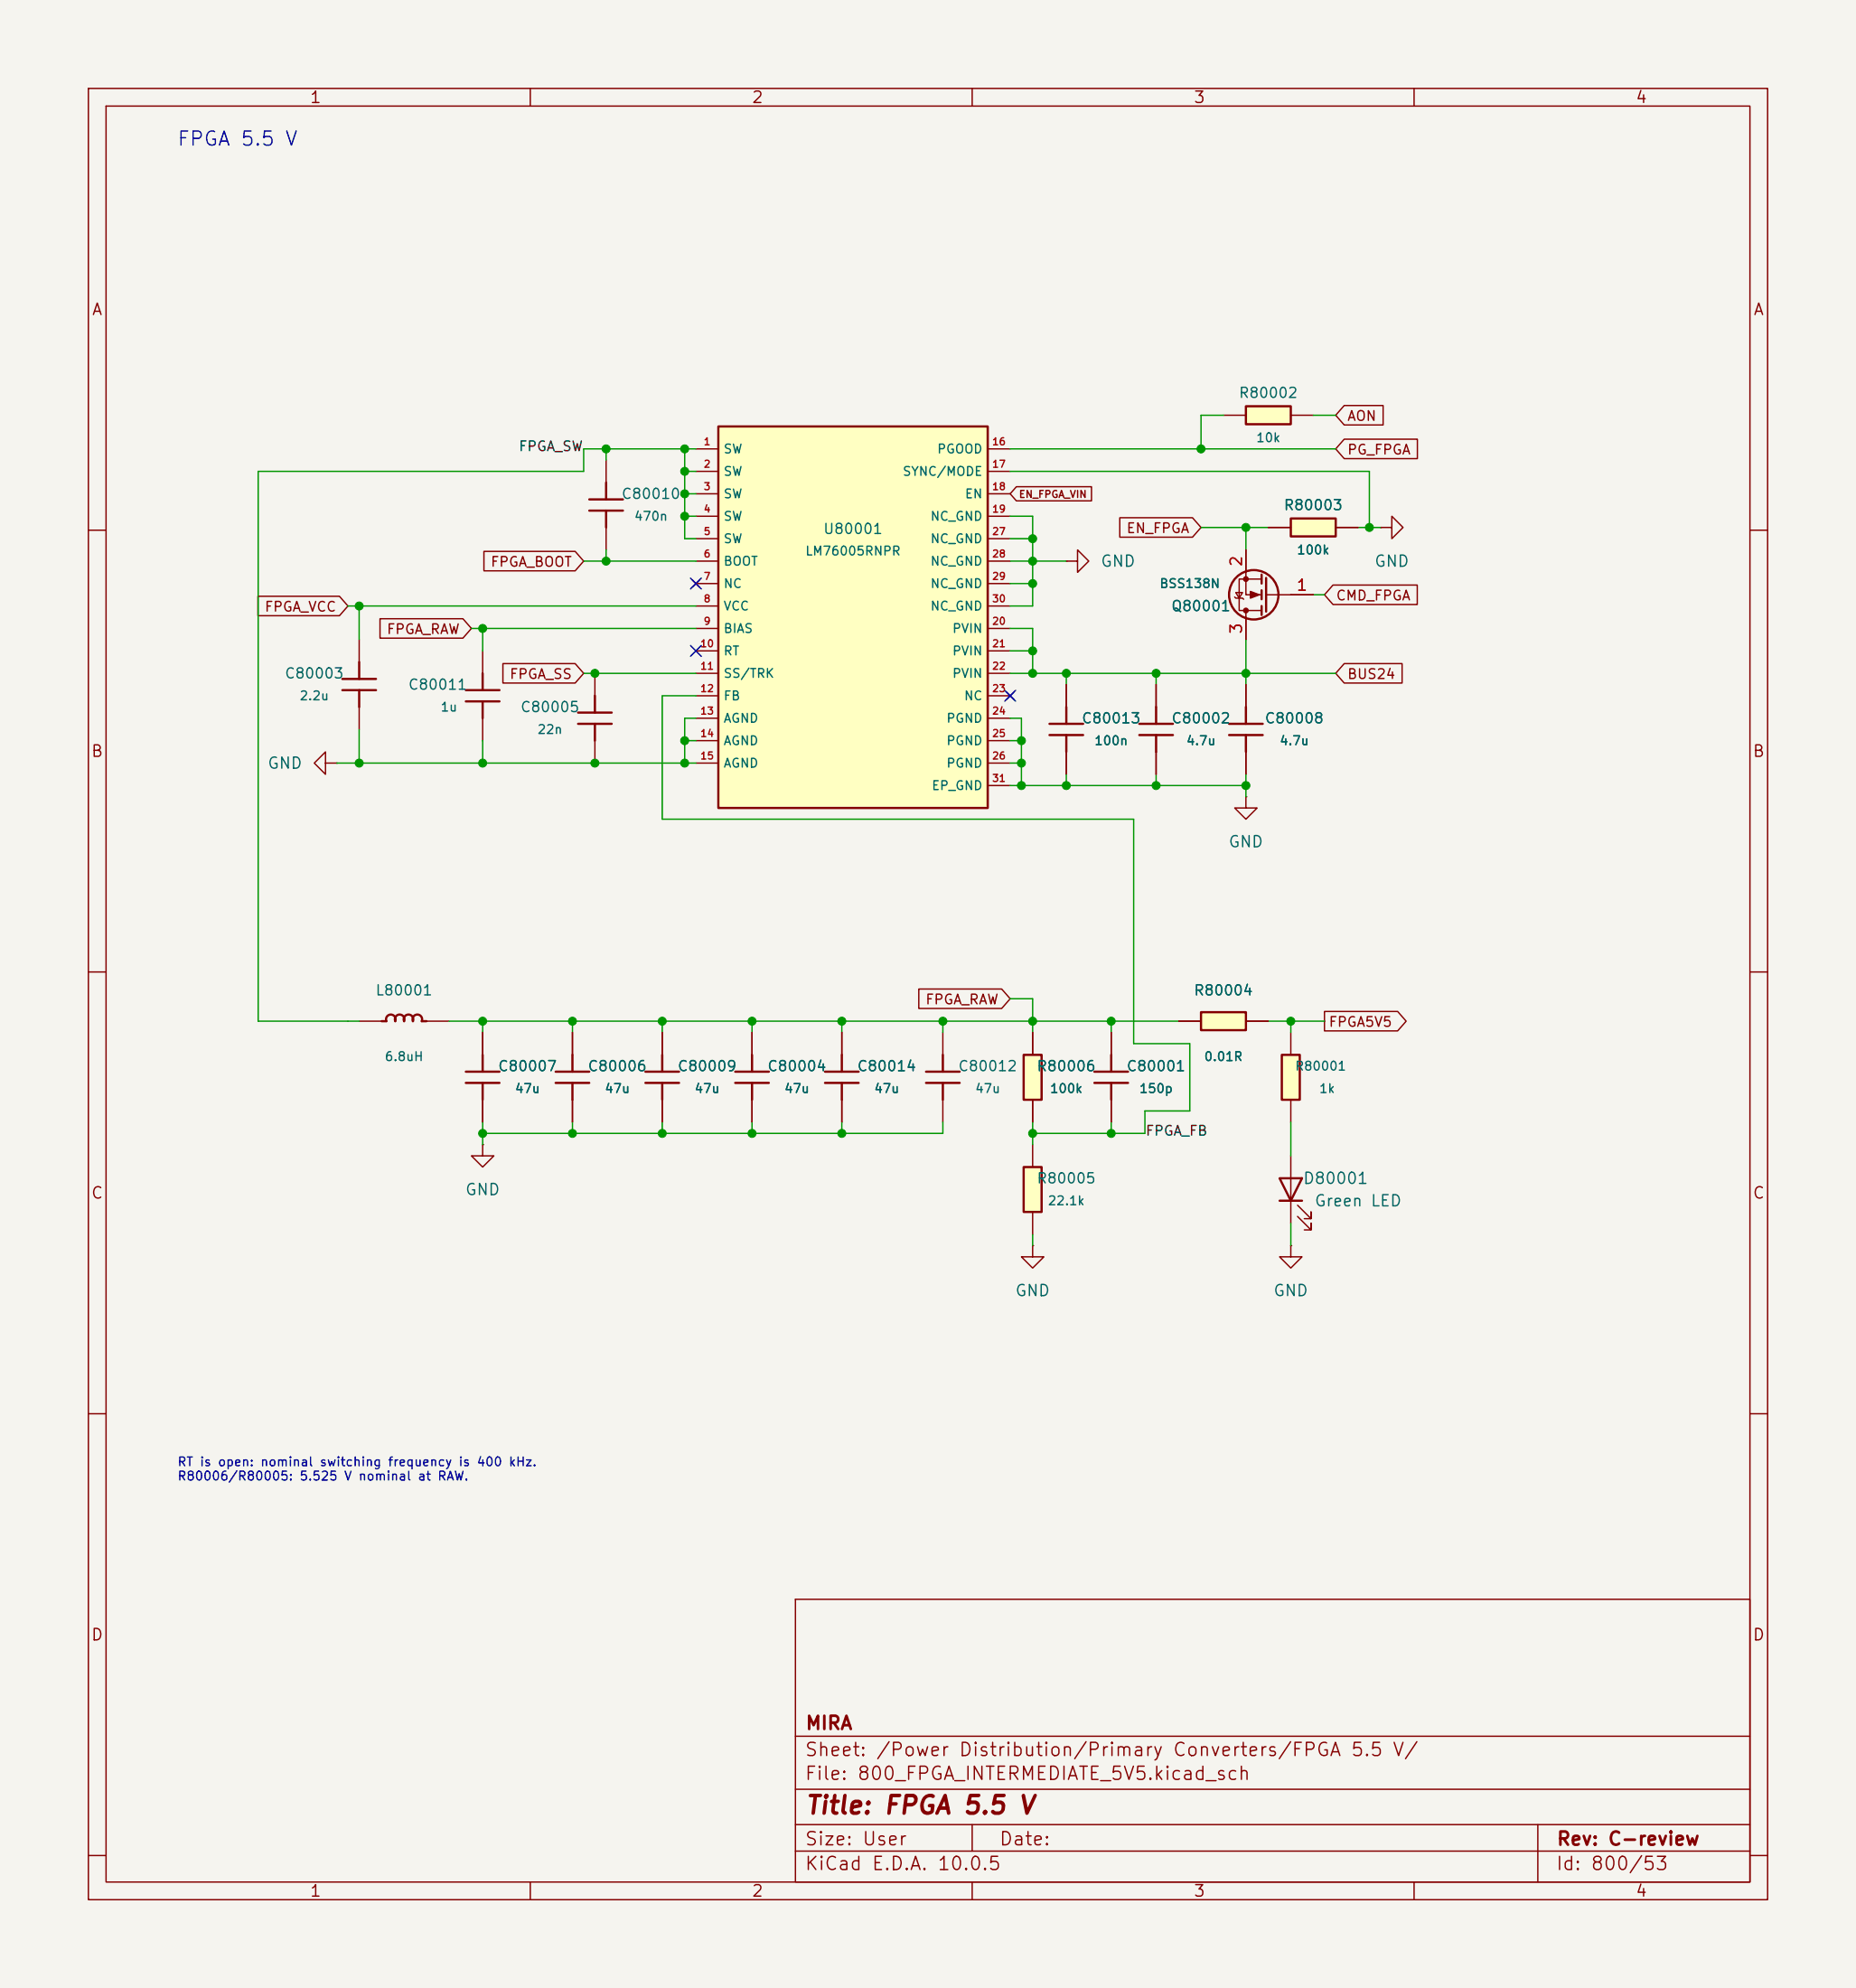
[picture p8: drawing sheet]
<svg xmlns="http://www.w3.org/2000/svg" width="210mm" height="225mm" viewBox="0 0 210 225" stroke-linecap="round" stroke-linejoin="round" font-family="sans-serif">
<path d="M0 0h210v225h-210z" fill="#f5f4ef" stroke="#f5f4ef" stroke-width=".1"/>
<g fill="none" stroke="#840000" stroke-width=".15">
<path d="M10 10h190v205h-190zM12 12h186v201h-186zM60 10v2M110 10v2M160 10v2M10 60h2M198 60h2M10 110h2M95.2 116.8v2.6M198 110h2M95.2 124.5v2.5M10 160h2"/>
<path d="M198 160h2M90 181h108v32h-108zM90 196.5h108M10 210h2M60 213v2M90 209.5h108M90 206.5h108M90 202.5h108M110 206.5v3M110 213v2M160 213v2M174 206.5v6.5"/>
<path d="M198 210h2"/>
</g>
<path d="M95.2 119.4v1.9M93.3 122.6h3.9M93.3 121.3h3.9M95.2 122.6v1.9" fill="none" stroke="#840000" stroke-width=".25"/>
<path d="M146 58.7h5.1v2h-5.1z" fill="#ffffc2"/>
<g fill="none" stroke="#840000" stroke-width=".25">
<path d="M66.7 57.8h3.8M66.7 56.5h3.8M68.6 54.6v1.9M68.6 57.8v1.9M146 58.7h5.1v2h-5.1zM142.7 65v1M142.7 66.8v1M142.7 68.6v1M143.3 65.4v3.8M118.7 83.2h3.9M118.7 81.9h3.9M120.6 80v1.9"/>
<path d="M120.6 83.2v1.9M128.9 83.2h3.8M128.9 81.9h3.8M130.8 80v1.9M130.8 83.2v1.9M43.2 115.6h.5a.54 .54 0 0 1 .5-.8 .54 .54 0 0 1 .5 .8 .54 .54 0 0 1 .5-.8 .54 .54 0 0 1 .5 .8 .54 .54 0 0 1 .5-.8 .54 .54 0 0 1 .5 .8 .54 .54 0 0 1 .5-.8 .54 .54 0 0 1 .5 .8h.6M54.6 119.4v1.9M52.7 122.6h3.8M52.7 121.3h3.8M54.6 122.6v1.9"/>
<circle cx="141.9" cy="67.3" r="2.79"/>
</g>
<g fill="none" stroke="#840000" stroke-width=".15">
<path d="M68.6 52.1v2.5M68.6 59.7v2.5M143.5 59.7h2.5M151.1 59.7h2.6M120.6 63.5h1.3v-1.3l1.3 1.3-1.3 1.3v-1.3M120.6 63.5h.1M120.6 77.5v2.5M130.8 77.5v2.5M139.7 67.6l.1 .1h.8l.1 .1M139.8 67.1h.8l-.4 .6zM141 62.2v5.1h1.7M141 69.1v3.3"/>
<path d="M142.7 65.5h-2.5v3.6h2.5M143.3 67.3h5.3M120.6 85.1v2.5M130.8 85.1v2.5M40.6 115.6h2.6M48.3 115.6h2.5M54.6 116.8v2.6M54.6 124.5v2.5"/>
</g>
<g fill="#840000" stroke="#840000" stroke-width=".15">
<path d="M141.5 66.9l1 .4-1 .4z"/>
<circle cx="141" cy="69.1" r=".25"/>
<circle cx="141" cy="65.5" r=".25"/>
</g>
<path d="M141 46h5v2h-5z" fill="#ffffc2"/>
<g fill="none" stroke="#840000" stroke-width=".25">
<path d="M141 46h5v2h-5zM64.8 119.4v1.9M74.9 119.4v1.9M85.1 119.4v1.9M106.7 119.4v1.9M62.9 122.6h3.8M62.9 121.3h3.8M64.8 122.6v1.9M73 122.6h3.8M73 121.3h3.8M74.9 122.6v1.9M83.2 122.6h3.8"/>
<path d="M83.2 121.3h3.8M85.1 122.6v1.9M104.8 122.6h3.8M104.8 121.3h3.8M106.7 122.6v1.9"/>
</g>
<g fill="none" stroke="#840000" stroke-width=".15">
<path d="M138.4 47h2.6M146 47h2.6M141 90.2v1.2h1.2l-1.2 1.3-1.3-1.3h1.3M141 90.2h.1M64.8 116.8v2.6M74.9 116.8v2.6M85.1 116.8v2.6M106.7 116.8v2.6M54.6 129.5v1.3h1.3l-1.3 1.3-1.3-1.3h1.3M54.6 129.5h.1M64.8 124.5v2.5M74.9 124.5v2.5"/>
<path d="M85.1 124.5v2.5M106.7 124.5v2.5"/>
</g>
<path d="M135.9 114.6h5.1v2h-5.1z" fill="#ffffc2"/>
<path d="M135.9 114.6h5.1v2h-5.1z" fill="none" stroke="#840000" stroke-width=".25"/>
<path d="M133.3 115.6h2.6M141 115.6h2.5" fill="none" stroke="#840000" stroke-width=".15"/>
<path d="M81.3 48.3h30.5v43.1h-30.5z" fill="#ffffc2"/>
<path d="M81.3 48.3h30.5v43.1h-30.5zM52.7 79.4h3.8M52.7 78.1h3.8M54.6 76.2v1.9M54.6 79.4v1.9M125.7 119.4v1.9M123.8 122.6h3.8M123.8 121.3h3.8M125.7 122.6v1.9" fill="none" stroke="#840000" stroke-width=".25"/>
<g fill="none" stroke="#840000" stroke-width=".15">
<path d="M78.7 50.8h2.6M78.7 53.3h2.6M78.7 55.9h2.6M78.7 58.4h2.6M111.8 50.8h2.5M111.8 53.3h2.5M111.8 55.9h2.5M111.8 58.4h2.5M54.6 73.7v2.5M78.4 65.7l.7 .7M78.7 61h2.6M78.7 63.5h2.6"/>
<path d="M78.7 66h2.6M78.7 68.6h2.6M78.7 71.1h2.6M78.7 73.7h2.6M78.7 76.2h2.6M78.7 78.7h2.6M79.1 65.7l-.7 .7M111.8 61h2.5M111.8 63.5h2.5M111.8 66h2.5M111.8 68.6h2.5M111.8 71.1h2.5"/>
<path d="M111.8 73.7h2.5M111.8 76.2h2.5M111.8 78.7h2.5M113.9 78.4l.8 .7M114.7 78.4l-.8 .7M54.6 81.3v2.5M78.7 81.3h2.6M78.7 83.8h2.6M78.7 86.4h2.6M111.8 81.3h2.5M111.8 83.8h2.5M111.8 86.4h2.5"/>
<path d="M111.8 88.9h2.5M125.7 116.8v2.6M125.7 124.5v2.5M116.8 141v1.2h1.3l-1.3 1.3-1.2-1.3h1.2M116.8 141h.1"/>
</g>
<path d="M115.8 132.1h2.1v5.1h-2.1z" fill="#ffffc2"/>
<path d="M115.8 132.1h2.1v5.1h-2.1zM144.8 133.4h2.5l-1.3 2.5zM144.8 135.9h2.5" fill="none" stroke="#840000" stroke-width=".25"/>
<path d="M116.8 129.5v2.6M116.8 137.2v2.5M146 130.8v7.6M146.8 137.7l1.5 1.5v-.8v.8h-.7M146.8 136.4l1.5 1.5v-.7v.7h-.7M146 141v1.2h-1.2l1.2 1.3 1.3-1.3h-1.3M146 141h.1" fill="none" stroke="#840000" stroke-width=".15"/>
<path d="M145 119.4h2.1v5.1h-2.1z" fill="#ffffc2"/>
<path d="M145 119.4h2.1v5.1h-2.1z" fill="none" stroke="#840000" stroke-width=".25"/>
<path d="M146 116.8v2.6M146 124.5v2.5" fill="none" stroke="#840000" stroke-width=".15"/>
<path d="M115.8 119.4h2.1v5.1h-2.1z" fill="#ffffc2"/>
<g fill="none" stroke="#840000" stroke-width=".25">
<path d="M38.7 78.1h3.8M38.7 76.8h3.8M40.6 74.9v1.9M40.6 78.1v1.9M67.3 78.7v2M65.4 81.9h3.8M65.4 80.7h3.8M67.3 81.9v1.9M139.1 81.9h3.8M139.1 83.2h3.8M141 80v1.9M141 83.2v1.9"/>
<path d="M115.8 119.4h2.1v5.1h-2.1z"/>
</g>
<g fill="none" stroke="#840000" stroke-width=".15">
<path d="M115 55.1h8.5v1.6h-8.5l-.7-.8zM126.7 58.6h8.2l1 1.1-1 1.1h-8.2zM143.5 59.7h2.5M151.1 59.7h2.6M152.1 49.7h8.3v2.2h-8.3l-1-1.1zM152.1 45.9h4.4v2.2h-4.4l-1-1.1zM156.2 59.7h1.3v-1.3l1.2 1.3-1.2 1.3v-1.3M156.2 59.7h.1M29.2 67.5h9.2l1 1.1-1 1.1h-9.2zM40.6 72.4v2.5M43 70h9.4l.9 1.1-.9 1.1h-9.4zM54.8 62.4h10.3l.9 1.1-.9 1.1h-10.3z"/>
<path d="M56.9 75.1h8.2l.9 1.1-.9 1.1h-8.2zM67.3 76.2v2.5M120.6 77.5v2.5M130.8 77.5v2.5M141 62.2v2.6M141 69.9v2.5M141 77.5v2.5M146 67.3h2.6M150.8 66.2h9.6v2.2h-9.6l-.9-1.1zM152.1 75.1h6.5v2.2h-6.5l-1-1.1zM36.8 86.4v-1.3l-1.2 1.3 1.2 1.2v-1.2h1.3M38.1 86.4h.1"/>
<path d="M40.6 80v2.6M67.3 83.8v2.6M120.6 85.1v2.5M130.8 85.1v2.5M141 85.1v2.5M54.6 116.8v2.6M64.8 116.8v2.6M74.9 116.8v2.6M85.1 116.8v2.6M95.2 116.8v2.6M104 111.9h9.3l1 1.1-1 1.1h-9.3zM116.8 116.8v2.6"/>
<path d="M125.7 116.8v2.6M133.3 115.6h2.6M141 115.6h2.5M149.9 114.5h8.2l1 1.1-1 1.1h-8.2zM54.6 124.5v2.5M64.8 124.5v2.5M74.9 124.5v2.5M85.1 124.5v2.5M95.2 124.5v2.5M116.8 124.5v2.5M125.7 124.5v2.5"/>
</g>
<g fill="none" stroke="#009600" stroke-width=".15">
<path d="M68.6 50.8v1.3M77.5 53.3h1.2M77.5 50.8v10.2h1.2M77.5 55.9h1.2M77.5 58.4h1.2M78.7 50.8h-12.7v2.5h-36.8v62.3h11.4M114.3 53.3h40.6v6.4M114.3 58.4h2.5v10.2h-2.5M114.3 50.8h36.8M135.9 59.7h7.6M138.4 47h-2.5v3.8M141 59.7v2.5"/>
<path d="M148.6 47h2.5M153.7 59.7h2.5M39.4 68.6h39.3M40.6 68.6v3.8M53.3 71.1h25.4M54.6 71.1v2.6M66 63.5h12.7M66 76.2h12.7M68.6 62.2v1.3M78.7 78.7h-3.8v14h53.4v25.4h6.3v7.6h-5.1v2.6h-12.7M114.3 71.1h2.5v5.1M114.3 63.5h6.3"/>
<path d="M114.3 76.2h36.8M114.3 73.7h2.5M114.3 61h2.5M114.3 66h2.5M120.6 76.2v1.3M130.8 76.2v1.3M141 72.4v5.1M148.6 67.3h1.3M38.1 86.4h40.6M40.6 82.6v3.8M54.6 83.8v2.6M77.5 83.8h1.2"/>
<path d="M78.7 81.3h-1.2v5.1M114.3 86.4h1.3M114.3 83.8h1.3M114.3 81.3h1.3v7.6M114.3 88.9h26.7M120.6 87.6v1.3M130.8 87.6v1.3M141 87.6v2.6M50.8 115.6h82.5M54.6 115.6v1.2M64.8 115.6v1.2M74.9 115.6v1.2"/>
<path d="M85.1 115.6v1.2M95.2 115.6v1.2M106.7 115.6v1.2M114.3 113h2.5v3.8M125.7 115.6v1.2M143.5 115.6h6.4M146 115.6v1.2M54.6 127v2.5M64.8 127v1.3M74.9 127v1.3M85.1 127v1.3M95.2 127v1.3"/>
<path d="M106.7 127v1.3h-52.1M116.8 127v2.5M116.8 139.7v1.3M125.7 127v1.3M146 127v3.8M146 138.4v2.6"/>
</g>
<path d="M78.1 73.1l1.2 1.2M78.1 65.4l1.2 1.3M79.3 73.1l-1.2 1.2M79.3 65.4l-1.2 1.3M113.7 78.1l1.2 1.3M114.9 78.1l-1.2 1.3" fill="none" stroke="#000084" stroke-width=".15"/>
<g fill="#009600" stroke="#009600" stroke-width=".1">
<circle cx="67.3" cy="76.2" r=".46"/>
<circle cx="54.6" cy="71.1" r=".46"/>
<circle cx="68.6" cy="63.5" r=".46"/>
<circle cx="40.6" cy="68.6" r=".46"/>
<circle cx="68.6" cy="50.8" r=".46"/>
<circle cx="77.5" cy="50.8" r=".46"/>
<circle cx="77.5" cy="53.3" r=".46"/>
<circle cx="116.8" cy="76.2" r=".46"/>
<circle cx="120.6" cy="76.2" r=".46"/>
<circle cx="115.6" cy="83.8" r=".46"/>
<circle cx="141" cy="76.2" r=".46"/>
<circle cx="130.8" cy="76.2" r=".46"/>
<circle cx="116.8" cy="73.7" r=".46"/>
<circle cx="120.6" cy="88.9" r=".46"/>
<circle cx="130.8" cy="88.9" r=".46"/>
<circle cx="106.7" cy="115.6" r=".46"/>
<circle cx="115.6" cy="86.4" r=".46"/>
<circle cx="115.6" cy="88.9" r=".46"/>
<circle cx="141" cy="88.9" r=".46"/>
<circle cx="74.9" cy="128.3" r=".46"/>
<circle cx="74.9" cy="115.6" r=".46"/>
<circle cx="85.1" cy="128.3" r=".46"/>
<circle cx="85.1" cy="115.6" r=".46"/>
<circle cx="54.6" cy="128.3" r=".46"/>
<circle cx="95.2" cy="128.3" r=".46"/>
<circle cx="95.2" cy="115.6" r=".46"/>
<circle cx="64.8" cy="128.3" r=".46"/>
<circle cx="116.8" cy="63.5" r=".46"/>
<circle cx="116.8" cy="66" r=".46"/>
<circle cx="116.8" cy="61" r=".46"/>
<circle cx="135.9" cy="50.8" r=".46"/>
<circle cx="154.9" cy="59.7" r=".46"/>
<circle cx="141" cy="59.7" r=".46"/>
<circle cx="54.6" cy="86.4" r=".46"/>
<circle cx="77.5" cy="86.4" r=".46"/>
<circle cx="67.3" cy="86.4" r=".46"/>
<circle cx="64.8" cy="115.6" r=".46"/>
<circle cx="54.6" cy="115.6" r=".46"/>
<circle cx="77.5" cy="58.4" r=".46"/>
<circle cx="77.5" cy="55.9" r=".46"/>
<circle cx="40.6" cy="86.4" r=".46"/>
<circle cx="77.5" cy="83.8" r=".46"/>
<circle cx="116.8" cy="115.6" r=".46"/>
<circle cx="125.7" cy="115.6" r=".46"/>
<circle cx="146" cy="115.6" r=".46"/>
<circle cx="116.8" cy="128.3" r=".46"/>
<circle cx="125.7" cy="128.3" r=".46"/>
</g>
<text font-size="2" fill="#840000" x="91" y="205.8">Title: FPGA 5.5 V</text>
<text font-size="1.6" fill="#0000c2" x="19.9" y="16.9">FPGA 5.5 V</text>
<g font-size="1.5" fill="#840000">
<text x="91" y="196.1">MIRA</text>
<text x="91" y="201.8">File: 800_FPGA_INTERMEDIATE_5V5.kicad_sch</text>
<text x="91" y="199.1">Sheet: /Power Distribution/Primary Converters/FPGA 5.5 V/</text>
<text x="91" y="209.2">Size: User</text>
<text x="113" y="209.2">Date:</text>
<text x="176" y="209.2">Rev: C-review</text>
<text x="91" y="212">KiCad E.D.A. 10.0.5</text>
<text x="176" y="212">Id: 800/53</text>
</g>
<g font-size="1.3" fill="#840000">
<text x="35" y="12">1</text>
<text x="85" y="12">2</text>
<text x="135" y="12">3</text>
<text x="185" y="12">4</text>
<text x="10.3" y="36">A</text>
<text x="198.3" y="36">A</text>
<text x="10.2" y="86">B</text>
<text x="198.2" y="86">B</text>
<text x="10.2" y="136">C</text>
<text x="198.2" y="136">C</text>
<text x="10.2" y="186">D</text>
<text x="198.2" y="186">D</text>
<text x="35" y="215">1</text>
<text x="85" y="215">2</text>
<text x="135" y="215">3</text>
<text x="185" y="215">4</text>
</g>
<g font-size="1.3" fill="#006464">
<text x="124.4" y="64.5">GND</text>
<text x="155.4" y="64.5">GND</text>
<text x="30.2" y="87.3">GND</text>
<text x="138.9" y="96.2">GND</text>
<text x="52.5" y="135.6">GND</text>
<text x="147.3" y="134.3">D80001</text>
<text x="148.6" y="136.9">Green LED</text>
<text x="114.8" y="147">GND</text>
<text x="144" y="147">GND</text>
</g>
<g font-size="1.3" fill="#a90000">
<text x="140.8" y="64.2" transform="rotate(-90 140.8 64.2)">2</text>
<text x="140.8" y="71.9" transform="rotate(-90 140.8 71.9)">3</text>
<text x="146.6" y="67.2">1</text>
</g>
<g font-size="1.2" fill="#006464">
<text x="140.1" y="45.3">R80002</text>
<text x="70.2" y="56.8">C80010</text>
<text x="145.2" y="58">R80003</text>
<text x="93.1" y="60.7">U80001</text>
<text x="132.4" y="69.5">Q80001</text>
<text x="32.1" y="77.1">C80003</text>
<text x="46.1" y="78.3">C80011</text>
<text x="58.8" y="80.9">C80005</text>
<text x="122.3" y="82.2">C80013</text>
<text x="132.5" y="82.2">C80002</text>
<text x="143" y="82.2">C80008</text>
<text x="42.4" y="112.9">L80001</text>
<text x="135" y="112.9">R80004</text>
<text x="56.3" y="121.5">C80007</text>
<text x="66.4" y="121.5">C80006</text>
<text x="76.6" y="121.5">C80009</text>
<text x="86.7" y="121.5">C80004</text>
<text x="96.9" y="121.5">C80014</text>
<text x="108.3" y="121.5">C80012</text>
<text x="117.2" y="121.5">R80006</text>
<text x="127.4" y="121.5">C80001</text>
<text x="117.2" y="134.2">R80005</text>
</g>
<g font-size="1.1" fill="#840000">
<text x="152.4" y="47.9">AON</text>
<text x="152.4" y="51.7">PG_FPGA</text>
<text x="55.4" y="64.4">FPGA_BOOT</text>
<text x="127.4" y="60.6">EN_FPGA</text>
<text x="29.9" y="69.5">FPGA_VCC</text>
<text x="151.1" y="68.2">CMD_FPGA</text>
<text x="43.7" y="72">FPGA_RAW</text>
<text x="57.6" y="77.1">FPGA_SS</text>
<text x="152.4" y="77.1">BUS24</text>
<text x="104.6" y="113.9">FPGA_RAW</text>
<text x="150.3" y="116.5">FPGA5V5</text>
</g>
<g font-size="1.1" fill="#0f0f0f">
<text x="58.6" y="51.3">FPGA_SW</text>
<text x="129.5" y="128.8">FPGA_FB</text>
</g>
<g font-size="1" fill="#006464">
<text x="81.8" y="51.6">SW</text>
<text x="106" y="51.6">PGOOD</text>
<text x="142.1" y="50.3">10k</text>
<text x="71.7" y="59.2">470n</text>
<text x="81.8" y="54.1">SW</text>
<text x="81.8" y="56.6">SW</text>
<text x="81.8" y="59.2">SW</text>
<text x="102.1" y="54.1">SYNC/MODE</text>
<text x="105.2" y="59.2">NC_GND</text>
<text x="109.1" y="56.6">EN</text>
<text x="81.8" y="61.7">SW</text>
<text x="81.8" y="64.3">BOOT</text>
<text x="91" y="63.1">LM76005RNPR</text>
<text x="105.2" y="61.7">NC_GND</text>
<text x="105.2" y="64.3">NC_GND</text>
<text x="146.7" y="63">100k</text>
<text x="81.8" y="66.8">NC</text>
<text x="81.8" y="69.3">VCC</text>
<text x="81.8" y="71.9">BIAS</text>
<text x="105.2" y="66.8">NC_GND</text>
<text x="105.2" y="69.3">NC_GND</text>
<text x="107.7" y="71.9">PVIN</text>
<text x="131.1" y="66.8">BSS138N</text>
<text x="81.8" y="74.4">RT</text>
<text x="81.8" y="77">SS/TRK</text>
<text x="107.7" y="74.4">PVIN</text>
<text x="107.7" y="77">PVIN</text>
<text x="33.8" y="79.5">2.2u</text>
<text x="49.8" y="80.8">1u</text>
<text x="60.7" y="83.3">22n</text>
<text x="81.8" y="79.5">FB</text>
<text x="81.8" y="82">AGND</text>
<text x="107" y="82">PGND</text>
<text x="109" y="79.5">NC</text>
<text x="81.8" y="84.6">AGND</text>
<text x="81.8" y="87.1">AGND</text>
<text x="105.3" y="89.7">EP_GND</text>
<text x="107" y="84.6">PGND</text>
<text x="107" y="87.1">PGND</text>
<text x="123.7" y="84.6">100n</text>
<text x="134.1" y="84.6">4.7u</text>
<text x="144.7" y="84.6">4.7u</text>
<text x="43.5" y="120.3">6.8uH</text>
<text x="58.2" y="124">47u</text>
<text x="68.3" y="124">47u</text>
<text x="78.5" y="124">47u</text>
<text x="88.7" y="124">47u</text>
<text x="98.8" y="124">47u</text>
<text x="110.3" y="124">47u</text>
<text x="118.7" y="124">100k</text>
<text x="128.8" y="124">150p</text>
<text x="136.2" y="120.3">0.01R</text>
<text x="146.5" y="121.4">R80001</text>
<text x="149.2" y="124">1k</text>
<text x="118.5" y="136.7">22.1k</text>
</g>
<g font-size="1" fill="#0000c2">
<text x="20" y="166.2">RT is open: nominal switching frequency is 400 kHz.</text>
<text x="20" y="167.8">R80006/R80005: 5.525 V nominal at RAW.</text>
</g>
<g font-size=".8" fill="#a90000">
<text x="79.5" y="50.6">1</text>
<text x="79.5" y="53.1">2</text>
<text x="112.2" y="50.6">16</text>
<text x="112.2" y="53.1">17</text>
<text x="79.5" y="55.7">3</text>
<text x="79.5" y="58.2">4</text>
<text x="112.2" y="55.7">18</text>
<text x="112.2" y="58.2">19</text>
<text x="79.5" y="60.7">5</text>
<text x="79.5" y="63.3">6</text>
<text x="79.5" y="65.8">7</text>
<text x="112.2" y="60.7">27</text>
<text x="112.2" y="63.3">28</text>
<text x="112.2" y="65.8">29</text>
<text x="79.5" y="68.4">8</text>
<text x="79.5" y="70.9">9</text>
<text x="112.2" y="70.9">20</text>
<text x="112.2" y="68.4">30</text>
<text x="79.2" y="73.4">10</text>
<text x="79.2" y="76">11</text>
<text x="112.2" y="73.4">21</text>
<text x="112.2" y="76">22</text>
<text x="79.2" y="78.5">12</text>
<text x="79.2" y="81.1">13</text>
<text x="79.2" y="83.6">14</text>
<text x="112.2" y="78.5">23</text>
<text x="112.2" y="81.1">24</text>
<text x="112.2" y="83.6">25</text>
<text x="79.2" y="86.1">15</text>
<text x="112.2" y="86.1">26</text>
<text x="112.2" y="88.7">31</text>
</g>
<text font-size=".8" fill="#840000" x="115.2" y="56.5">EN_FPGA_VIN</text>
</svg>
